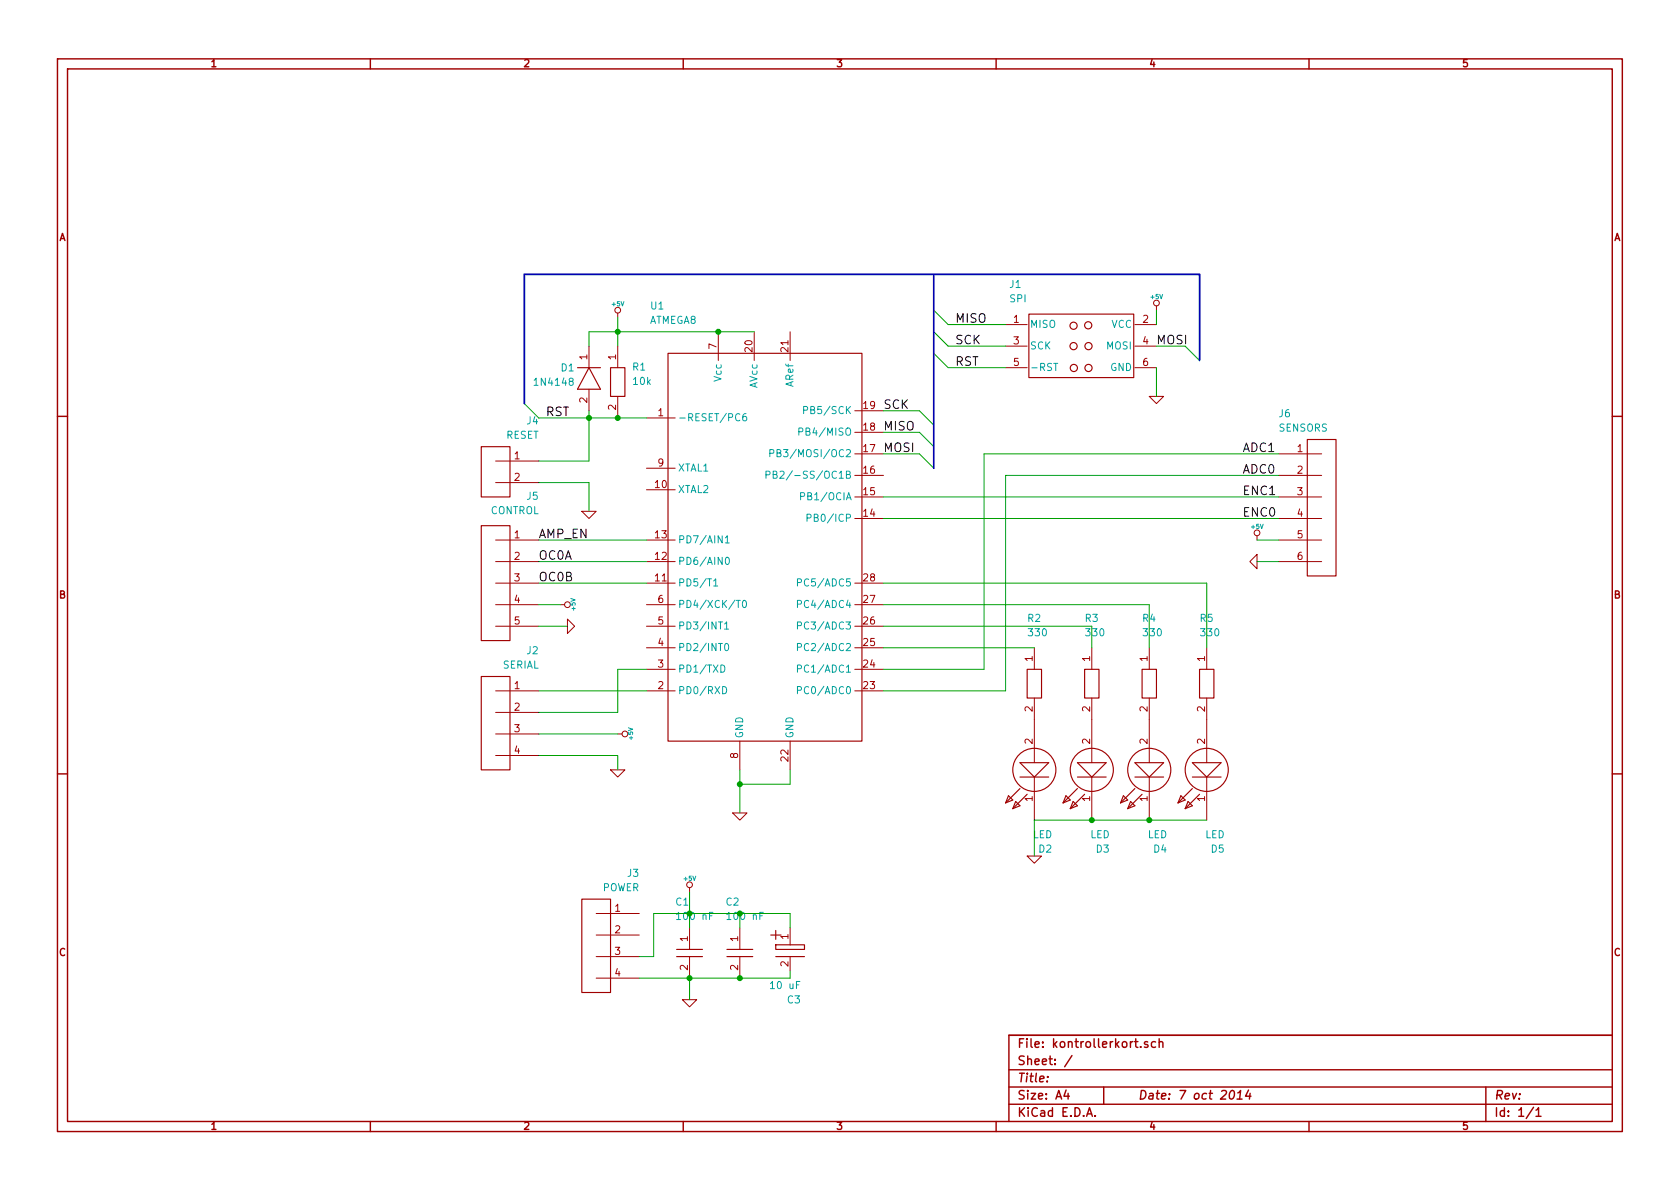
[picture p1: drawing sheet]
<svg xmlns="http://www.w3.org/2000/svg" width="297mm" height="210mm" viewBox="0 0 297 210" stroke-linecap="round" stroke-linejoin="round" font-family="sans-serif">
<g fill="none" stroke="#a00000" stroke-width=".25">
<path d="M10.2 10.4h276.6v189.7h-276.6zM11.9 12.2h273.2v186.1h-273.2zM65.5 10.4v1.8M120.8 10.4v1.8M176.1 10.4v1.8M231.4 10.4v1.8M10.2 73.6h1.7M285.1 73.6h1.7M10.2 136.8h1.7M285.1 136.8h1.7M65.5 198.3v1.8M120.8 198.3v1.8"/>
<path d="M176.1 198.3v1.8M178.4 189.2h106.7M178.4 195.3h106.7M178.4 192.2h106.7M185.2 190.4v.1M188.5 192.8l-.4 1h1M188.8 193.3v1.1M189.5 186.7l-1.3 1.9M192.1 197.4l.5-1.5 .5 1.5M192.3 197h.7M193.6 197.3v.1M195.1 192.2v3.1"/>
<path d="M201.7 185.1v.1M202.9 184.3l-.3-.1-.3 .2 .1 .2 .5 .2v.3h-.6M204.3 184.3a.48 .48 0 0 0-.6 0v.8l.2 .1 .4-.1M205 184.3a.36 .36 0 0 1 .6 .1v.8M205 183.7v1.5M217.6 193l.4-.2a.88 .88 0 0 1-.3 1.6l-.3-.3a1.19 1.19 0 0 1 .2-1.1zM218.7 194.4h.9M218.8 193.3l.6-.5-.2 1.6M220.8 192.8l-.6 1h1M221 193.3l-.1 1.1M231.4 198.3v1.8M262.7 192.2v6.1"/>
<path d="M271.1 195.8l-1.3 2M271.6 196.3l.4-.4v1.5M271.6 197.4h.9M285.1 183.1h-106.7v15.2"/>
</g>
<g fill="none" stroke="#a00000" stroke-width=".2">
<path d="M181.9 55.5h18.6v11.3h-18.6zM85.1 79h5.1v8.9h-5.1zM102.1 65h4.1M104.1 65l2.1 3.8h-4.1zM107.9 65h2.6v5.1h-2.6zM118.1 62.5h34.3v68.6h-34.3zM231.1 77.7h5.1v24.1h-5.1zM85.1 93h5.1v20.3h-5.1zM85.1 119.6h5.1v16.5h-5.1zM181.6 118.4h2.5v5h-2.5zM191.8 118.4h2.5v5h-2.5zM201.9 118.4h2.6v5h-2.6z"/>
<path d="M212.1 118.4h2.5v5h-2.5zM180.3 134.9h5.1l-2.5 2.5zM180.3 137.4h5.1M180.3 139.4l-2.5 2.6M190.5 134.9h5.1l-2.6 2.5zM190.5 137.4h5.1M190.5 139.4l-2.5 2.6M200.7 134.9h5l-2.5 2.5zM200.7 137.4h5M200.7 139.4l-2.6 2.6M210.8 134.9h5.1l-2.5 2.5zM210.8 137.4h5.1"/>
<path d="M210.8 139.4l-2.5 2.6M102.9 159h5v16.5h-5zM178.3 140.7l.8 .8-1.3 .5zM179.6 141.7l.7 .8-1.2 .5zM181.6 140.5l-2.5 2.5M188.5 140.7l.7 .8-1.2 .5zM189.7 141.7l.8 .8-1.3 .5zM191.8 140.5l-2.6 2.5M198.6 140.7l.8 .8-1.3 .5zM199.9 141.7l.8 .8-1.3 .5zM201.9 140.5l-2.5 2.5M208.8 140.7l.7 .8-1.2 .5z"/>
<path d="M210.1 141.7l.7 .8-1.3 .5zM212.1 140.5l-2.6 2.5M119.6 169.2h4.6M119.6 167.9h4.6M128.5 169.2h4.6M128.5 167.9h4.6M136.3 165.3h1.8M137.2 167.1h5v.8h-5zM137.2 169.2h5M137.2 164.5v1.6"/>
<circle cx="189.8" cy="57.6" r=".63"/>
<circle cx="192.4" cy="57.5" r=".63"/>
<circle cx="189.8" cy="61.2" r=".63"/>
<circle cx="189.9" cy="65.1" r=".63"/>
<circle cx="192.5" cy="61.2" r=".63"/>
<circle cx="192.5" cy="65.1" r=".63"/>
<circle cx="182.9" cy="136.1" r="3.8"/>
<circle cx="193" cy="136.1" r="3.8"/>
<circle cx="203.2" cy="136.1" r="3.8"/>
<circle cx="213.4" cy="136.1" r="3.8"/>
</g>
<g fill="none" stroke="#a00000" stroke-width=".18">
<path d="M109.2 55.4v.7M127 58.7v5M133.3 58.7v5M139.7 58.7v5M177.8 57.4h3.8M200.7 57.4h3.8M204.5 54.1v.8M104.1 61.2v3.8M104.1 68.8v3.8M109.2 61.2v3.8M109.2 70.1v3.8M114.3 73.9h5.1"/>
<path d="M151.1 76.4h5.1M151.1 72.6h5.1M177.8 61.2h3.8M177.8 65h3.8M200.7 61.2h3.8M200.7 65h3.8M203.2 70.1h2.5l-1.2 1.3zM87.6 99.3h7.6M87.6 95.5h7.6M87.6 81.5h7.6M87.6 85.3h7.6M102.9 90.4h2.5l-1.3 1.3z"/>
<path d="M114.3 82.8h5.1M114.3 86.6h5.1M114.3 99.3h5.1M114.3 95.5h5.1M151.1 91.7h5.1M151.1 87.9h5.1M151.1 84.1h5.1M151.1 80.3h5.1M221 99.3l1.2-1.3v2.6zM222.2 94.7v.8M226.1 99.3h7.6M226.1 95.5h7.6"/>
<path d="M226.1 91.7h7.6M226.1 87.9h7.6M226.1 84.1h7.6M226.1 80.3h7.6M87.6 110.7h7.6M87.6 106.9h7.6M87.6 103.1h7.6M99.1 106.9h.7M100.3 109.5l1.3 1.2-1.3 1.3zM114.3 118.4h5.1M114.3 114.5h5.1M114.3 110.7h5.1"/>
<path d="M114.3 106.9h5.1M114.3 103.1h5.1M151.1 118.4h5.1M151.1 114.5h5.1M151.1 110.7h5.1M151.1 106.9h5.1M151.1 103.1h5.1M182.9 114.5v3.9M193 114.5v3.9M203.2 114.5v3.9M213.4 114.5v3.9M87.6 122.2h7.6"/>
<path d="M87.6 126h7.6M87.6 129.8h7.6M87.6 133.6h7.6M107.9 136.1h2.6l-1.3 1.3zM109.2 129.8h.8M114.3 122.2h5.1M130.8 131.1v5M139.7 131.1v5M151.1 122.2h5.1M182.9 123.4v11.5M182.9 137.4v7.6M193 123.4v11.5"/>
<path d="M193 137.4v7.6M203.2 123.4v11.5M203.2 137.4v7.6M213.4 123.4v11.5M213.4 137.4v7.6M121.9 157v.7M129.5 143.8h2.6l-1.3 1.2zM181.6 151.4h2.5l-1.2 1.2zM105.4 161.5h7.6M105.4 165.3h7.6M105.4 169.2h7.6M105.4 173h7.6"/>
<path d="M120.6 176.8h2.6l-1.3 1.2zM121.9 164.1v3.8M121.9 169.2v3.8M130.8 164.1v3.8M130.8 169.2v3.8M139.7 164.1v3M139.7 169.2v2.5"/>
<circle cx="109.2" cy="54.9" r=".51"/>
<circle cx="204.5" cy="53.6" r=".51"/>
<circle cx="222.3" cy="94.2" r=".51"/>
<circle cx="100.3" cy="106.9" r=".51"/>
<circle cx="110.5" cy="129.8" r=".51"/>
<circle cx="121.9" cy="156.5" r=".51"/>
</g>
<g fill="none" stroke="#00a0a0" stroke-width=".18">
<path d="M131.9 73.1l-.4 .1a.87 .87 0 0 0 0 1.2l.5-.1v-.5l-.5-.2-.2 .3M141.2 76.3h.7v-.5l-.2-.1h-.5v1.3M142.1 72.5h.6v-.5l-.1-.1h-.5v1.2M186.3 64.3h.7M128.2 95.1l.4-.4v1.3M128.2 96h.8M128.3 98.7l.2-.2a.67 .67 0 0 1 .5 .7 .67 .67 0 0 1-.5 .6l-.2-.1-.1-.4zM135.4 84l.6-.1 .1-.5-.2-.1h-.5v1.3M136.1 80.2l.6-.1 .1-.5-.2-.1h-.5v1.3M136.7 83.9h.5l.2-.2-.1-.3-.6-.1v1.3h.5l.2-.2v-.2l-.3-.3M137.4 80.1h.5l.1-.2v-.3l-.6-.1v1.3h.5l.1-.2 .1-.2-.3-.3M137.9 83.4l.5-.1 .2 .4-.8 .9h.8"/>
<path d="M141.6 87.8l.6-.1v-.5l-.2-.1h-.4v1.3M142.7 91.6l.6-.1 .1-.4-.2-.2h-.5v1.3M126.2 102.7l.3-.3v1.2M126.2 103.6h.7M127.5 117.6a.64 .64 0 0 1 .7 .6 .64 .64 0 0 1-.7 .7zM128.1 110.4l.4-.4v1.2M128.1 111.2h.7M128.2 113.9l.2-.1a.67 .67 0 0 1 .4 .6 .67 .67 0 0 1-.4 .7l-.2-.2-.1-.3zM130.2 106.2h.7M131.4 106.3l.1-.1a.67 .67 0 0 1 .5 .6 .67 .67 0 0 1-.5 .6l-.1-.1-.1-.3zM141 118.3l.6-.1 .1-.5-.2-.1h-.5v1.3M141 114.4h.6l.1-.5-.2-.1h-.5v1.3"/>
<path d="M141 110.6h.6l.1-.5-.2-.1h-.5v1.2M141 106.8h.6l.1-.5-.2-.1h-.5v1.2M141 103h.6l.1-.5-.2-.1h-.5v1.2M127.8 121.4a.64 .64 0 0 1 .7 .6 .64 .64 0 0 1-.7 .7zM141 122.1l.6-.1 .1-.5-.2-.1h-.5v1.3"/>
</g>
<g fill="none" stroke="#00a000" stroke-width=".18">
<path d="M109.2 56.1v5.1M133.3 58.7h-29.2v2.5M165.1 54.9l2.5 2.5h10.2M165.1 58.7l2.5 2.5h10.2M204.5 54.9v2.5M92.7 71.4l2.5 2.5h19.1M104.1 72.6v8.9h-8.9M156.2 76.4h6.4l2.5 2.6M156.2 72.6h6.4l2.5 2.6M165.1 62.5l2.5 2.5h10.2M204.5 61.2h5l2.6 2.5M204.5 65v5.1"/>
<path d="M95.2 85.3h8.9v5.1M95.2 99.3h19.1M95.2 95.5h19.1M156.2 80.3h6.4l2.5 2.5M156.2 91.7h69.9M156.2 87.9h69.9M222.2 99.3h3.9M222.2 95.5h3.9M226.1 80.3h-52.1v38.1h-17.8M226.1 84.1h-48.3v38.1h-21.6M95.2 103.1h19.1M95.2 110.7h5.1"/>
<path d="M95.2 106.9h3.9M114.3 118.4h-5.1v7.6h-14M156.2 103.1h57.2v11.4M156.2 114.5h26.7M156.2 110.7h36.8v3.8M156.2 106.9h47v7.6M95.2 133.6h14v2.5M95.2 122.2h19.1M95.2 129.8h14M130.8 136.1v7.7M139.7 136.1v2.6h-8.9M121.9 157.7v6.4"/>
<path d="M213.4 145h-30.5v6.4M121.9 173v3.8M130.8 161.5v2.6M139.7 164.1v-2.6h-24.1v7.7h-2.6M139.7 171.7v1.3h-26.7"/>
</g>
<g fill="#00a000" stroke="#00a000" stroke-width=".25">
<circle cx="109.2" cy="73.9" r=".41"/>
<circle cx="109.2" cy="58.7" r=".41"/>
<circle cx="130.8" cy="138.7" r=".41"/>
<circle cx="127" cy="58.7" r=".41"/>
<circle cx="104.1" cy="73.9" r=".41"/>
<circle cx="130.8" cy="173" r=".41"/>
<circle cx="121.9" cy="173" r=".41"/>
<circle cx="193" cy="145" r=".41"/>
<circle cx="203.2" cy="145" r=".41"/>
</g>
<path d="M165.1 48.5v34.3M212.1 63.7v-15.2h-119.4v22.9" fill="none" stroke="#0000c0" stroke-width=".3"/>
<g font-size="2.1">
<text x="168.9" y="57.1">MISO</text>
<text x="168.9" y="64.8">RST</text>
<text x="168.9" y="61">SCK</text>
<text x="204.5" y="61">MOSI</text>
<text x="96.5" y="73.7">RST</text>
<text x="156.2" y="76.2">MISO</text>
<text x="156.2" y="72.4">SCK</text>
<text x="156.2" y="80">MOSI</text>
<text x="219.7" y="83.8">ADC0</text>
<text x="219.7" y="80">ADC1</text>
<text x="219.7" y="87.6">ENC1</text>
<text x="95.2" y="95.2">AMP_EN</text>
<text x="219.7" y="91.4">ENC0</text>
<text x="95.2" y="99.1">OC0A</text>
<text x="95.2" y="102.9">OC0B</text>
</g>
<g font-size="2.1" fill="#a00000">
<text x="179.9" y="185.4">File: kontrollerkort.sch</text>
<text x="179.9" y="191.5">Title:</text>
<text x="179.9" y="188.4">Sheet: /</text>
<text x="179.9" y="197.6">KiCad E.D.A.</text>
<text x="179.9" y="194.5">Size: A4</text>
<text x="201.2" y="194.5">Date: 7 oct 2014</text>
<text x="264.2" y="194.5">Rev:</text>
<text x="264.2" y="197.6">Id: 1/1</text>
</g>
<g font-size="1.8" fill="#a00000">
<text x="37.3" y="11.9">1</text>
<text x="92.7" y="11.9">2</text>
<text x="148" y="11.9">3</text>
<text x="203.3" y="11.9">4</text>
<text x="258.6" y="11.9">5</text>
<text x="10.4" y="42.7">A</text>
<text x="285.3" y="42.7">A</text>
<text x="179.2" y="57.1">1</text>
<text x="202.1" y="57.1">2</text>
<text x="103.9" y="63.6" transform="rotate(-90 103.9 63.6)">1</text>
<text x="109" y="63.6" transform="rotate(-90 109 63.6)">1</text>
<text x="126.7" y="61.7" transform="rotate(-90 126.7 61.7)">7</text>
<text x="133.1" y="62.2" transform="rotate(-90 133.1 62.2)">20</text>
<text x="139.4" y="62.2" transform="rotate(-90 139.4 62.2)">21</text>
<text x="179.2" y="61">3</text>
<text x="179.2" y="64.8">5</text>
<text x="202.1" y="61">4</text>
<text x="202.1" y="64.8">6</text>
<text x="103.9" y="71.2" transform="rotate(-90 103.9 71.2)">2</text>
<text x="109" y="72.5" transform="rotate(-90 109 72.5)">2</text>
<text x="116.4" y="73.7">1</text>
<text x="152.7" y="76.2">18</text>
<text x="152.7" y="72.4">19</text>
<text x="91" y="81.3">1</text>
<text x="116.4" y="82.5">9</text>
<text x="152.7" y="83.8">16</text>
<text x="152.7" y="80">17</text>
<text x="229.4" y="80">1</text>
<text x="229.4" y="83.8">2</text>
<text x="91" y="85.1">2</text>
<text x="115.9" y="86.4">10</text>
<text x="152.7" y="87.6">15</text>
<text x="229.4" y="87.6">3</text>
<text x="91" y="95.2">1</text>
<text x="115.9" y="95.2">13</text>
<text x="152.7" y="91.4">14</text>
<text x="229.4" y="91.4">4</text>
<text x="229.4" y="95.2">5</text>
<text x="91" y="99.1">2</text>
<text x="115.9" y="99.1">12</text>
<text x="229.4" y="99.1">6</text>
<text x="10.4" y="105.9">B</text>
<text x="91" y="102.9">3</text>
<text x="91" y="106.7">4</text>
<text x="115.9" y="102.9">11</text>
<text x="116.4" y="106.7">6</text>
<text x="152.7" y="106.7">27</text>
<text x="152.7" y="102.9">28</text>
<text x="285.3" y="105.9">B</text>
<text x="91" y="110.5">5</text>
<text x="116.4" y="110.5">5</text>
<text x="152.7" y="110.5">26</text>
<text x="116.4" y="118.1">3</text>
<text x="116.4" y="114.3">4</text>
<text x="152.7" y="118.1">24</text>
<text x="152.7" y="114.3">25</text>
<text x="182.6" y="116.9" transform="rotate(-90 182.6 116.9)">1</text>
<text x="192.8" y="116.9" transform="rotate(-90 192.8 116.9)">1</text>
<text x="202.9" y="116.9" transform="rotate(-90 202.9 116.9)">1</text>
<text x="213.1" y="116.9" transform="rotate(-90 213.1 116.9)">1</text>
<text x="91" y="121.9">1</text>
<text x="91" y="125.7">2</text>
<text x="116.4" y="121.9">2</text>
<text x="152.7" y="121.9">23</text>
<text x="182.6" y="125.8" transform="rotate(-90 182.6 125.8)">2</text>
<text x="192.8" y="125.8" transform="rotate(-90 192.8 125.8)">2</text>
<text x="202.9" y="125.8" transform="rotate(-90 202.9 125.8)">2</text>
<text x="213.1" y="125.8" transform="rotate(-90 213.1 125.8)">2</text>
<text x="91" y="129.5">3</text>
<text x="182.6" y="131.5" transform="rotate(-90 182.6 131.5)">2</text>
<text x="192.8" y="131.5" transform="rotate(-90 192.8 131.5)">2</text>
<text x="202.9" y="131.5" transform="rotate(-90 202.9 131.5)">2</text>
<text x="213.1" y="131.5" transform="rotate(-90 213.1 131.5)">2</text>
<text x="91" y="133.3">4</text>
<text x="130.6" y="134.1" transform="rotate(-90 130.6 134.1)">8</text>
<text x="139.4" y="134.6" transform="rotate(-90 139.4 134.6)">22</text>
<text x="182.6" y="141.7" transform="rotate(-90 182.6 141.7)">1</text>
<text x="192.8" y="141.7" transform="rotate(-90 192.8 141.7)">1</text>
<text x="202.9" y="141.7" transform="rotate(-90 202.9 141.7)">1</text>
<text x="213.1" y="141.7" transform="rotate(-90 213.1 141.7)">1</text>
<text x="108.7" y="161.3">1</text>
<text x="108.7" y="165.1">2</text>
<text x="121.7" y="166.5" transform="rotate(-90 121.7 166.5)">1</text>
<text x="130.6" y="166.5" transform="rotate(-90 130.6 166.5)">1</text>
<text x="139.4" y="166.1" transform="rotate(-90 139.4 166.1)">1</text>
<text x="10.4" y="169.1">C</text>
<text x="108.7" y="168.9">3</text>
<text x="108.7" y="172.7">4</text>
<text x="121.7" y="171.5" transform="rotate(-90 121.7 171.5)">2</text>
<text x="130.6" y="171.5" transform="rotate(-90 130.6 171.5)">2</text>
<text x="139.4" y="170.9" transform="rotate(-90 139.4 170.9)">2</text>
<text x="285.3" y="169.1">C</text>
<text x="37.3" y="199.8">1</text>
<text x="92.7" y="199.8">2</text>
<text x="148" y="199.8">3</text>
<text x="203.3" y="199.8">4</text>
<text x="258.6" y="199.8">5</text>
</g>
<g font-size="1.8" fill="#00a0a0">
<text x="178.6" y="51">J1</text>
<text x="178.6" y="53.5">SPI</text>
<text x="114.7" y="57.3">ATMEGA8</text>
<text x="115.1" y="54.8">U1</text>
<text x="182.1" y="58">MISO</text>
<text x="196.4" y="58">VCC</text>
<text x="99.2" y="65.7">D1</text>
<text x="111.9" y="65.6">R1</text>
<text x="182.1" y="61.8">SCK</text>
<text x="182.1" y="65.7">-RST</text>
<text x="195.6" y="61.8">MOSI</text>
<text x="196.2" y="65.7">GND</text>
<text x="94.8" y="68.3">1N4148</text>
<text x="112" y="68.1">10k</text>
<text x="127.6" y="67.4" transform="rotate(-90 127.6 67.4)">Vcc</text>
<text x="134" y="68.7" transform="rotate(-90 134 68.7)">AVcc</text>
<text x="140.3" y="68.4" transform="rotate(-90 140.3 68.4)">ARef</text>
<text x="89.4" y="77.6">RESET</text>
<text x="93.2" y="75.1">J4</text>
<text x="119.9" y="74.5">-RESET/PC6</text>
<text x="142.2" y="77.1">PB4/MISO</text>
<text x="143" y="73.3">PB5/SCK</text>
<text x="226.1" y="76.4">SENSORS</text>
<text x="226.2" y="73.8">J6</text>
<text x="119.9" y="83.4">XTAL1</text>
<text x="138" y="80.9">PB3/MOSI/OC2</text>
<text x="93.2" y="88.4">J5</text>
<text x="119.9" y="87.2">XTAL2</text>
<text x="138.3" y="84.7">PB2/-SS/OC1B</text>
<text x="142.3" y="88.5">PB1/OCIA</text>
<text x="86.6" y="91">CONTROL</text>
<text x="143.7" y="92.3">PB0/ICP</text>
<text x="119.9" y="99.9">PD6/AIN0</text>
<text x="119.9" y="96.1">PD7/AIN1</text>
<text x="119.9" y="107.6">PD4/XCK/T0</text>
<text x="119.9" y="103.8">PD5/T1</text>
<text x="141.9" y="107.6">PC4/ADC4</text>
<text x="141.9" y="103.8">PC5/ADC5</text>
<text x="119.9" y="111.4">PD3/INT1</text>
<text x="141.9" y="111.4">PC3/ADC3</text>
<text x="181.7" y="110">R2</text>
<text x="182" y="112.6">330</text>
<text x="191.9" y="110">R3</text>
<text x="192.1" y="112.6">330</text>
<text x="202.1" y="110">R4</text>
<text x="202.3" y="112.6">330</text>
<text x="212.2" y="110">R5</text>
<text x="212.4" y="112.6">330</text>
<text x="88.8" y="118.3">SERIAL</text>
<text x="93.2" y="115.7">J2</text>
<text x="119.9" y="119">PD1/TXD</text>
<text x="119.9" y="115.2">PD2/INT0</text>
<text x="141.9" y="119">PC1/ADC1</text>
<text x="141.9" y="115.2">PC2/ADC2</text>
<text x="119.9" y="122.8">PD0/RXD</text>
<text x="141.9" y="122.8">PC0/ADC0</text>
<text x="131.4" y="130.6" transform="rotate(-90 131.4 130.6)">GND</text>
<text x="140.3" y="130.6" transform="rotate(-90 140.3 130.6)">GND</text>
<text x="182.6" y="148.3">LED</text>
<text x="192.7" y="148.3">LED</text>
<text x="202.9" y="148.3">LED</text>
<text x="213.1" y="148.3">LED</text>
<text x="111" y="155.1">J3</text>
<text x="183.7" y="150.8">D2</text>
<text x="193.9" y="150.8">D3</text>
<text x="204" y="150.8">D4</text>
<text x="214.2" y="150.8">D5</text>
<text x="106.5" y="157.7">POWER</text>
<text x="119.5" y="160.2">C1</text>
<text x="128.4" y="160.2">C2</text>
<text x="136.5" y="174.9">10 uF</text>
<text x="139.2" y="177.5">C3</text>
</g>
<g font-size="1.8" fill="#00a000">
<text x="120" y="162.7">100 nF</text>
<text x="128.9" y="162.7">100 nF</text>
</g>
<g font-size="1.1" fill="#00a0a0">
<text x="203.5" y="52.9">+5V</text>
<text x="108.3" y="54.2">+5V</text>
<text x="221.3" y="93.5">+5V</text>
<text x="101.8" y="107.9" transform="rotate(-90 101.8 107.9)">+5V</text>
<text x="111.9" y="130.8" transform="rotate(-90 111.9 130.8)">+5V</text>
<text x="121" y="155.8">+5V</text>
</g>
</svg>
